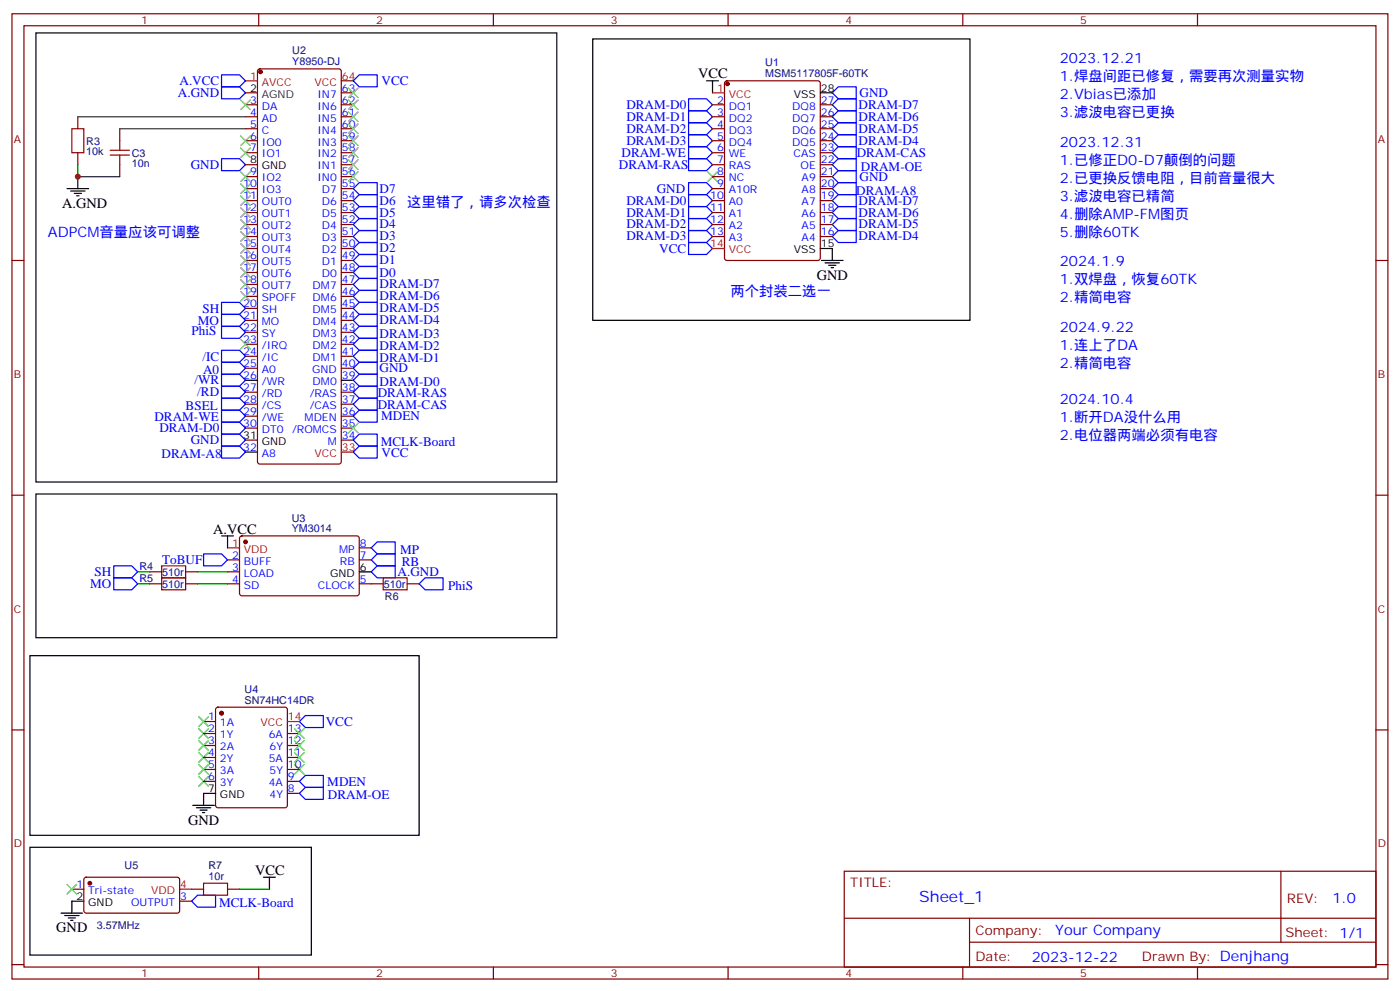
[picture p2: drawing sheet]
<svg xmlns="http://www.w3.org/2000/svg" width="412mm" height="292mm" viewBox="0 0 412 292" stroke-linecap="round" stroke-linejoin="round" font-family="sans-serif">
<g fill="none" stroke="#870000" stroke-width=".35">
<path d="M3.5 4.1h405.4v284.3h-405.4zM7.1 7.6h398.2v277.3h-398.2zM76.2 4.1v3.5M145.3 4.1v3.5M214.5 4.1v3.5M283.6 4.1v3.5M352.8 4.1v3.5M22.9 34.4v3.5M35.3 37.9v3.6M72.3 27.3h3.5M72.3 30.9h3.5M72.3 34.4h3.5"/>
<path d="M72.3 37.9h3.5M76.1 20.5l.5-.2h23.2l.7 .4v115.3l-.2 .5-.5 .2h-23.2l-.5-.2-.3-.5v-115zM100.5 27.3h3.6M100.5 30.9h3.6M100.5 34.4h3.6M100.5 37.9h3.6M100.5 23.8h3.6M209.9 30.9h3.5M209.9 34.4h3.5M209.9 37.9h3.5M213.7 24l.4-.2h26.8l.7 .4 .1 51.8-.5 .7h-27.1l-.6-.4-.1-51.8zM241.7 30.9h3.5"/>
<path d="M241.7 34.4h3.5M241.7 37.9h3.5M22.9 45v3.5M35.3 48.5v3.5M72.3 41.5h3.5M72.3 45h3.5M72.3 48.5h3.5M72.3 52h3.5M72.3 55.6h3.5M72.3 59.1h3.5M100.5 41.5h3.6M100.5 45h3.6"/>
<path d="M100.5 48.5h3.6M100.5 52h3.6M100.5 55.6h3.6M100.5 59.1h3.6M209.9 41.5h3.5M209.9 45h3.5M209.9 48.5h3.5M209.9 52h3.5M209.9 55.6h3.5M209.9 59.1h3.5M241.7 41.5h3.5M241.7 45h3.5"/>
<path d="M241.7 48.5h3.5M241.7 52h3.5M241.7 55.6h3.5M241.7 59.1h3.5M3.5 76.7h3.6M72.3 76.7h3.5M72.3 62.6h3.5M72.3 66.1h3.5M72.3 69.7h3.5M72.3 73.2h3.5M100.5 76.7h3.6M100.5 62.6h3.6"/>
<path d="M100.5 66.1h3.6M100.5 69.7h3.6M100.5 73.2h3.6M209.9 62.6h3.5M209.9 66.1h3.5M209.9 69.7h3.5M241.7 62.6h3.5M241.7 66.1h3.5M241.7 69.7h3.5M405.3 76.7h3.6M72.3 80.3h3.5M72.3 83.8h3.5"/>
<path d="M72.3 87.3h3.5M72.3 90.8h3.5M72.3 94.4h3.5M72.3 97.9h3.5M100.5 80.3h3.6M100.5 83.8h3.6M100.5 87.3h3.6M100.5 90.8h3.6M100.5 94.4h3.6M100.5 97.9h3.6M72.3 101.4h3.5M72.3 105h3.5"/>
<path d="M72.3 108.5h3.5M72.3 115.5h3.5M72.3 119.1h3.5M100.5 101.4h3.6M100.5 105h3.6M100.5 108.5h3.6M100.5 115.5h3.6M100.5 119.1h3.6M72.3 122.6h3.5M72.3 126.1h3.5M72.3 129.6h3.5M100.5 122.6h3.6"/>
<path d="M100.5 126.1h3.6M100.5 129.6h3.6M3.5 145.9h3.6M70.8 158.1l.5-.2h34.1l.4 .7v16.5l-.7 .4-34.1-.1-.4-.6v-16.2zM405.3 145.9h3.6M44.1 168.5h3.5M44.1 172h3.5M54.7 168.5h3.5M54.7 172h3.5M67 164.9h3.6M67 168.5h3.6M67 172h3.6"/>
<path d="M105.8 164.9h3.6M105.8 172h7.1M105.8 161.4h3.6M119.9 172h3.6M3.5 215h3.6M60 212.5h3.5M60 216.1h3.5M60 219.6h3.5M63.7 208.5l.5-.2h19.8l.5 .2 .2 .5v28.2l-.3 .5-.4 .2h-19.8l-.5-.2-.2-.5v-28.2zM84.7 216.1h3.5M84.7 219.6h3.5M405.3 215h3.6"/>
<path d="M60 223.1h3.5M60 226.7h3.5M60 230.2h3.5M84.7 223.1h3.5M84.7 226.7h3.5M84.7 230.2h3.5M84.7 233.7h3.5M24.9 258.6l.5-.2 27.1 .1 .4 .6v9.5l-.7 .4-27.1-.1-.4-.6v-9.2zM248.7 256.6h156.6v28.3h-156.6zM377.3 256.7v20.8M21.2 261.9h3.5M52.9 265.5h3.5"/>
<path d="M56.4 261.9h3.6M67 261.9h3.6M248.7 270.5h156.5M285.6 277.5h119.6M285.6 270.5v14.1M3.5 284.2h3.6M76.2 284.9v3.5M145.3 284.9v3.5M214.5 284.9v3.5M283.6 284.9v3.5M352.8 284.9v3.5M405.3 284.2h3.6"/>
</g>
<g fill="#870000" stroke="#870000" stroke-width=".35">
<circle cx="76.7" cy="21.2" r=".53"/>
<circle cx="72.3" cy="159.6" r=".53"/>
<circle cx="65.3" cy="210.1" r=".53"/>
<circle cx="26.5" cy="260.2" r=".53"/>
<circle cx="214.3" cy="24.7" r=".53"/>
</g>
<path d="M72.3 23.8h3.5M209.9 27.3h3.5M209.9 73.2h3.5M100.5 133.2h3.6M67 161.4h3.6M84.7 212.5h3.5M52.9 261.9h3.5" fill="none" stroke="#f00" stroke-width=".35"/>
<g fill="none" stroke="#000" stroke-width=".35">
<path d="M10.6 9.7h153.4v132.3h-153.4zM174.6 11.5h111.2v82.9h-111.2zM208.1 23.8h3.6M209.9 23.8v3.5M241.7 27.3h3.5M19.8 55.6h6.3M20.8 56.3h4.2M21.9 57h2.1M22.6 57.7h.7M22.9 52v3.6M241.7 73.2h3.5v3.5M242 76.7h6.4"/>
<path d="M243.1 77.4h4.2M244.1 78.1h2.1M244.8 78.8h.7M72.3 112h3.5M100.5 112h3.6M72.3 133.2h3.5M10.6 145.5h153.4v42.4h-153.4zM65.3 157.9h3.5M67 157.9v3.5M105.8 168.5h3.6M8.8 193.1h114.7v53h-114.7zM56.8 237.2h6.3"/>
<path d="M57.9 237.9h4.2M58.9 238.7h2.1M59.6 239.4h.7M63.5 233.7h-3.5v3.5M8.8 249.6h82.9v31.7h-82.9zM77.6 258.4h3.5M79.4 258.4v3.5M18 269h6.3M19 269.7h4.3M20.1 270.4h2.1M20.8 271.1h.7M24.7 265.5h-3.5v3.5"/>
</g>
<g fill="none" stroke="#00f" stroke-width=".35">
<path d="M65.3 22h5.3l1.7 1.8-1.7 1.8h-5.3zM65.3 25.6h5.3l1.7 1.7-1.7 1.8h-5.3zM105.8 22h5.3v3.6h-5.3l-1.7-1.8zM202.8 39.7h5.3l1.8 1.8-1.8 1.7h-5.3zM202.8 36.2h5.3l1.8 1.7-1.8 1.8h-5.3zM202.8 32.6h5.3l1.8 1.8-1.8 1.8h-5.3zM202.8 29.1h5.3l1.8 1.8-1.8 1.7h-5.3zM245.2 34.4l1.7-1.8h5.3v3.6h-5.3zM245.2 27.3l1.7-1.7h5.3v3.5h-5.3zM246.9 29.1h5.3v3.5h-5.3l-1.7-1.7zM246.9 36.2h5.3v3.5h-5.3l-1.7-1.8zM246.9 39.7h5.3v3.5h-5.3l-1.7-1.7z"/>
<path d="M65.3 46.7h5.3l1.7 1.8-1.7 1.8h-5.3zM104.1 59.1l1.7-1.8h5.3v3.6h-5.3zM104.1 55.6l1.7-1.8h5.3v3.5h-5.3zM202.8 57.3h5.3l1.8 1.8-1.8 1.8h-5.3zM202.8 53.8h5.3l1.8 1.8-1.8 1.7h-5.3zM202.8 43.2h5.3l1.8 1.8-1.8 1.7h-5.3zM202.8 46.7h5.3l1.8 1.8-1.8 1.8h-5.3zM246.9 53.8h5.3v3.5h-5.3l-1.7-1.7zM246.9 57.3h5.3v3.6h-5.3l-1.7-1.8zM246.9 50.3h5.3v3.5h-5.3l-1.7-1.8zM246.9 46.7h5.3v3.6h-5.3l-1.7-1.8zM246.9 43.2h5.3v3.5h-5.3l-1.7-1.7z"/>
<path d="M104.1 66.1l1.7-1.7h5.3v3.5h-5.3zM104.1 62.6l1.7-1.7h5.3v3.5h-5.3zM105.8 78.5h5.3v3.5h-5.3l-1.7-1.7zM105.8 75h5.3v3.5h-5.3l-1.7-1.8zM105.8 71.4h5.3v3.6h-5.3l-1.7-1.8zM105.8 67.9h5.3v3.5h-5.3l-1.7-1.7zM202.8 67.9h5.3l1.8 1.8-1.8 1.7h-5.3zM202.8 64.4h5.3l1.8 1.7-1.8 1.8h-5.3zM202.8 60.9h5.3l1.8 1.7-1.8 1.8h-5.3zM202.8 71.4h5.3l1.8 1.8-1.8 1.8h-5.3zM246.9 60.9h5.3v3.5h-5.3l-1.7-1.8zM246.9 64.4h5.3v3.5h-5.3l-1.7-1.8z"/>
<path d="M246.9 67.9h5.3v3.5h-5.3l-1.7-1.7zM65.3 96.1h5.3l1.7 1.8-1.7 1.8h-5.3zM65.3 89.1h5.3l1.7 1.7-1.7 1.8h-5.3zM65.3 92.6h5.3l1.7 1.8-1.7 1.7h-5.3zM104.1 97.9l1.7-1.8h5.3v3.6h-5.3zM104.1 94.4l1.7-1.8h5.3v3.5h-5.3zM104.1 90.8l1.7-1.7h5.3v3.5h-5.3zM104.1 87.3l1.7-1.8h5.3v3.6h-5.3zM105.8 82h5.3v3.5h-5.3l-1.7-1.7zM65.3 103.2h5.3l1.7 1.8-1.7 1.7h-5.3zM65.3 106.7h5.3l1.7 1.8-1.7 1.7h-5.3zM65.3 110.2h5.3l1.7 1.8-1.7 1.8h-5.3z"/>
<path d="M65.3 113.8h5.3l1.7 1.7-1.7 1.8h-5.3zM65.3 117.3h5.3l1.7 1.8-1.7 1.7h-5.3zM104.1 119.1l1.7-1.8h5.3v3.5h-5.3zM104.1 112l1.7-1.8h5.3v3.6h-5.3zM104.1 105l1.7-1.8h5.3v3.5h-5.3zM104.1 101.4l1.7-1.7h5.3v3.5h-5.3zM105.8 113.8h5.3v3.5h-5.3l-1.7-1.8zM105.8 106.7h5.3v3.5h-5.3l-1.7-1.7zM65.3 120.8h5.3l1.7 1.8-1.7 1.8h-5.3zM65.3 124.4h5.3l1.7 1.7-1.7 1.8h-5.3zM65.3 127.9h5.3l1.7 1.7-1.7 1.8h-5.3zM65.3 131.4h5.3l1.7 1.8-1.7 1.7h-5.3z"/>
<path d="M104.1 122.6l1.7-1.8h5.3v3.6h-5.3zM104.1 129.6l1.7-1.7h5.3v3.5h-5.3zM105.8 131.4h5.3v3.5h-5.3l-1.7-1.7zM111.1 159.6h5.3v3.6h-5.3l-1.7-1.8zM33.5 166.7h5.3l1.8 1.8-1.8 1.7h-5.3zM33.5 170.2h5.3l1.8 1.8-1.8 1.7h-5.3zM60 163.2h5.3l1.7 1.7-1.7 1.8h-5.3zM109.4 168.5l1.7-1.8h5.3v3.5h-5.3zM111.1 163.2h5.3v3.5h-5.3l-1.7-1.8zM125.2 170.2h5.3v3.5h-5.3l-1.7-1.7zM90 210.8h5.2v3.5h-5.2l-1.8-1.8zM90 232h5.2v3.5h-5.2l-1.8-1.8z"/>
<path d="M90 228.4h5.2v3.6h-5.2l-1.8-1.8zM58.2 263.7h5.3v3.5h-5.3l-1.8-1.7z"/>
</g>
<path d="M21.2 37.9h3.5v7.1h-3.5zM32.5 45.7h5.6M32.5 44.3h5.6M35.3 41.5v2.8M35.3 45.7v2.8M47.6 166.7h7.1v3.5h-7.1zM47.6 170.2h7.1v3.5h-7.1zM112.9 170.2h7v3.5h-7zM60 260.2h7v3.5h-7z" fill="none" stroke="#a10000" stroke-width=".35"/>
<path d="M22.9 34.4h49.4M35.3 37.9h37M22.9 48.5v3.5h12.4M40.6 168.5h3.5M40.6 172h3.5M58.2 168.5h8.8M58.2 172h8.8M70.6 261.9h8.8" fill="none" stroke="#008700" stroke-width=".35"/>
<g fill="none" stroke="#3c3" stroke-width=".35">
<path d="M70.9 29.5l2.8 2.8M73.7 29.5l-2.8 2.8M102.7 36.5l2.8 2.8M102.7 33l2.8 2.8M102.7 29.5l2.8 2.8M102.7 25.9l2.8 2.9M105.5 25.9l-2.8 2.9M105.5 29.5l-2.8 2.8M105.5 36.5l-2.8 2.8M105.5 33l-2.8 2.8M70.9 40l2.8 2.9M70.9 43.6l2.8 2.8"/>
<path d="M70.9 50.6l2.8 2.8M70.9 54.2l2.8 2.8M70.9 57.7l2.8 2.8M73.7 40l-2.8 2.9M73.7 43.6l-2.8 2.8M73.7 50.6l-2.8 2.8M73.7 54.2l-2.8 2.8M73.7 57.7l-2.8 2.8M102.7 50.6l2.8 2.8M102.7 47.1l2.8 2.8M102.7 43.6l2.8 2.8M102.7 40l2.8 2.9"/>
<path d="M105.5 40l-2.8 2.9M105.5 43.6l-2.8 2.8M105.5 47.1l-2.8 2.8M105.5 50.6l-2.8 2.8M208.5 50.6l2.8 2.8M211.3 50.6l-2.8 2.8M70.9 61.2l2.8 2.8M70.9 64.7l2.8 2.9M70.9 68.3l2.8 2.8M70.9 71.8l2.8 2.8M70.9 75.3l2.8 2.8M70.9 78.8l2.8 2.9"/>
<path d="M73.7 61.2l-2.8 2.8M73.7 64.7l-2.8 2.9M73.7 68.3l-2.8 2.8M73.7 71.8l-2.8 2.8M73.7 75.3l-2.8 2.8M73.7 78.8l-2.8 2.9M70.9 82.4l2.8 2.8M70.9 85.9l2.8 2.8M73.7 82.4l-2.8 2.8M73.7 85.9l-2.8 2.8M70.9 100l2.8 2.8M73.7 100l-2.8 2.8"/>
<path d="M102.7 124.7l2.8 2.8M105.5 124.7l-2.8 2.8M58.6 214.7l2.8 2.8M58.6 211.1l2.8 2.9M58.6 218.2l2.8 2.8M61.4 214.7l-2.8 2.8M61.4 211.1l-2.8 2.9M61.4 218.2l-2.8 2.8M86.8 218.2l2.8 2.8M86.8 214.7l2.8 2.8M89.6 218.2l-2.8 2.8M89.6 214.7l-2.8 2.8"/>
<path d="M58.6 221.7l2.8 2.8M58.6 228.8l2.8 2.8M58.6 225.2l2.8 2.9M61.4 221.7l-2.8 2.8M61.4 228.8l-2.8 2.8M61.4 225.2l-2.8 2.9M86.8 225.2l2.8 2.9M86.8 221.7l2.8 2.8M89.6 225.2l-2.8 2.9M89.6 221.7l-2.8 2.8M19.8 260.5l2.8 2.8M22.6 260.5l-2.8 2.8"/>
</g>
<circle cx="22.9" cy="52" r=".88" fill="#c00"/>
<text font-size="4.6" fill="#00f" x="270.8" y="265.7">Sheet_1</text>
<g font-size="4.2">
<text x="205.7" y="23.1">VCC</text>
<text x="18.3" y="61.2">A.GND</text>
<text x="240.6" y="82.4">GND</text>
<text x="62.8" y="157.2">A.VCC</text>
<text x="55.4" y="242.9">GND</text>
<text x="75.1" y="257.7">VCC</text>
<text x="16.6" y="274.6">GND</text>
</g>
<g font-size="4.2" fill="#00f">
<text x="312.2" y="18.5">2023.12.21</text>
<text x="312.2" y="23.8">1.焊盘间距已修复，需要再次测量实物</text>
<text x="312.2" y="29.1">2.Vbias已添加</text>
<text x="312.2" y="34.4">3.滤波电容已更换</text>
<text x="312.2" y="43.2">2023.12.31</text>
<text x="312.2" y="48.5">1.已修正D0-D7颠倒的问题</text>
<text x="312.2" y="53.8">2.已更换反馈电阻，目前音量很大</text>
<text x="312.2" y="59.1">3.滤波电容已精简</text>
<text x="119.9" y="60.9">这里错了，请多次检查</text>
<text x="312.2" y="64.4">4.删除AMP-FM图页</text>
<text x="14.1" y="69.7">ADPCM音量应该可调整</text>
<text x="312.2" y="69.7">5.删除60TK</text>
<text x="312.2" y="83.8">1.双焊盘，恢复60TK</text>
<text x="312.2" y="78.5">2024.1.9</text>
<text x="215.2" y="87.3">两个封装二选一</text>
<text x="312.2" y="89.1">2.精简电容</text>
<text x="312.2" y="97.9">2024.9.22</text>
<text x="312.2" y="103.2">1.连上了DA</text>
<text x="312.2" y="108.5">2.精简电容</text>
<text x="312.2" y="119.1">2024.10.4</text>
<text x="312.2" y="124.4">1.断开DA没什么用</text>
<text x="312.2" y="129.6">2.电位器两端必须有电容</text>
<text x="392.5" y="265.9">1.0</text>
<text x="310.9" y="275.5">Your Company</text>
<text x="304" y="283.3">2023-12-22</text>
</g>
<g font-size="3.9" fill="#00f">
<text x="52.4" y="28.6">A.GND</text>
<text x="52.9" y="25.1">A.VCC</text>
<text x="112.4" y="25.1">VCC</text>
<text x="253.2" y="28.6">GND</text>
<text x="184.5" y="35.6">DRAM-D1</text>
<text x="184.5" y="32.1">DRAM-D0</text>
<text x="252.9" y="32">DRAM-D7</text>
<text x="252.9" y="35.6">DRAM-D6</text>
<text x="184.5" y="39.1">DRAM-D2</text>
<text x="252.9" y="39.1">DRAM-D5</text>
<text x="183.1" y="46.3">DRAM-WE</text>
<text x="184.5" y="42.6">DRAM-D3</text>
<text x="252.4" y="46.3">DRAM-CAS</text>
<text x="252.9" y="42.6">DRAM-D4</text>
<text x="56.2" y="49.8">GND</text>
<text x="182.3" y="49.8">DRAM-RAS</text>
<text x="253.2" y="53.3">GND</text>
<text x="253.6" y="50.3">DRAM-OE</text>
<text x="111.8" y="56.7">D7</text>
<text x="193.5" y="56.9">GND</text>
<text x="252.3" y="57.3">DRAM-A8</text>
<text x="111.8" y="63.8">D5</text>
<text x="111.8" y="60.3">D6</text>
<text x="184.5" y="63.8">DRAM-D1</text>
<text x="184.5" y="60.3">DRAM-D0</text>
<text x="252.9" y="60.3">DRAM-D7</text>
<text x="252.9" y="63.8">DRAM-D6</text>
<text x="111.8" y="70.8">D3</text>
<text x="111.8" y="67.3">D4</text>
<text x="184.5" y="70.8">DRAM-D3</text>
<text x="184.5" y="67.3">DRAM-D2</text>
<text x="252.9" y="67.3">DRAM-D5</text>
<text x="252.9" y="70.8">DRAM-D4</text>
<text x="111.8" y="77.9">D1</text>
<text x="111.8" y="74.4">D2</text>
<text x="194.2" y="74.5">VCC</text>
<text x="111.8" y="81.5">D0</text>
<text x="111.8" y="88.5">DRAM-D6</text>
<text x="111.8" y="84.9">DRAM-D7</text>
<text x="58.3" y="95.6">MO</text>
<text x="59.6" y="92.1">SH</text>
<text x="111.8" y="95.5">DRAM-D4</text>
<text x="111.8" y="92">DRAM-D5</text>
<text x="56.4" y="98.7">PhiS</text>
<text x="111.8" y="99.6">DRAM-D3</text>
<text x="59.6" y="106.2">/IC</text>
<text x="111.8" y="106.6">DRAM-D1</text>
<text x="111.8" y="103.1">DRAM-D2</text>
<text x="57.3" y="113.3">/WR</text>
<text x="59.8" y="110.1">A0</text>
<text x="111.8" y="109.7">GND</text>
<text x="111.8" y="113.6">DRAM-D0</text>
<text x="58.1" y="116.8">/RD</text>
<text x="111.3" y="116.8">DRAM-RAS</text>
<text x="45.5" y="123.9">DRAM-WE</text>
<text x="54.7" y="120.8">BSEL</text>
<text x="111.3" y="120.4">DRAM-CAS</text>
<text x="112.3" y="123.9">MDEN</text>
<text x="46.9" y="127.4">DRAM-D0</text>
<text x="56.2" y="130.9">GND</text>
<text x="112.2" y="131.4">MCLK-Board</text>
<text x="47.6" y="134.9">DRAM-A8</text>
<text x="112.4" y="134.5">VCC</text>
<text x="47.8" y="166.2">ToBUF</text>
<text x="117.9" y="163.2">MP</text>
<text x="118.3" y="166.7">RB</text>
<text x="26.6" y="173.2">MO</text>
<text x="27.9" y="169.7">SH</text>
<text x="117.1" y="169.7">A.GND</text>
<text x="132.1" y="173.7">PhiS</text>
<text x="96" y="213.8">VCC</text>
<text x="96.4" y="231.5">MDEN</text>
<text x="96.6" y="235.5">DRAM-OE</text>
<text x="64.5" y="267.2">MCLK-Board</text>
</g>
<g font-size="3.9" fill="#800">
<text x="250.5" y="261.2">TITLE:</text>
<text x="379.1" y="265.9">REV:</text>
<text x="287.4" y="275.4">Company:</text>
<text x="378.7" y="276">Sheet: 1/1</text>
<text x="287.4" y="283.1">Date:</text>
<text x="336.4" y="283.2">Drawn By: Denjhang</text>
</g>
<g font-size="3.2" fill="#800">
<text x="41.6" y="7.1">1</text>
<text x="110.8" y="7.1">2</text>
<text x="179.9" y="7.1">3</text>
<text x="249.1" y="7.1">4</text>
<text x="318.2" y="7.1">5</text>
<text x="4.1" y="42.2">A</text>
<text x="405.9" y="42.2">A</text>
<text x="4.1" y="111.3">B</text>
<text x="405.9" y="111.3">B</text>
<text x="4.1" y="180.4">C</text>
<text x="405.9" y="180.4">C</text>
<text x="4.1" y="249.6">D</text>
<text x="405.9" y="249.6">D</text>
<text x="41.6" y="287.9">1</text>
<text x="110.8" y="287.9">2</text>
<text x="179.9" y="287.9">3</text>
<text x="249.1" y="287.9">4</text>
<text x="318.2" y="287.9">5</text>
</g>
<g font-size="3.2" fill="#000080">
<text x="86.1" y="16">U2</text>
<text x="86.1" y="19.2">Y8950-DJ</text>
<text x="225.4" y="22.7">MSM5117805F-60TK</text>
<text x="225.4" y="19.5">U1</text>
<text x="25.4" y="45.8">10k</text>
<text x="25.4" y="42.6">R3</text>
<text x="38.8" y="46.1">C3</text>
<text x="38.8" y="49.3">10n</text>
<text x="86" y="153.8">U3</text>
<text x="86" y="156.8">YM3014</text>
<text x="41.1" y="167.8">R4</text>
<text x="41.1" y="171.4">R5</text>
<text x="47.8" y="169.6">510r</text>
<text x="47.8" y="173.1">510r</text>
<text x="113.1" y="173.1">510r</text>
<text x="113.4" y="176.7">R6</text>
<text x="72.1" y="207.3">SN74HC14DR</text>
<text x="72.1" y="204.1">U4</text>
<text x="36.7" y="256">U5</text>
<text x="61.4" y="255.9">R7</text>
<text x="61.4" y="259.1">10r</text>
<text x="28.5" y="273.7">3.57MHz</text>
</g>
<g font-size="3.2" fill="#f00">
<text x="73.7" y="23.5">1</text>
<text x="100.7" y="23.5">64</text>
<text x="77.2" y="25.2">AVCC</text>
<text x="92.6" y="25.2">VCC</text>
<text x="211.2" y="27">1</text>
<text x="214.7" y="28.8">VCC</text>
<text x="209.2" y="72.8">14</text>
<text x="214.7" y="74.6">VCC</text>
<text x="92.6" y="134.6">VCC</text>
<text x="100.7" y="132.8">33</text>
<text x="68.4" y="161">1</text>
<text x="71.9" y="162.8">VDD</text>
<text x="76.8" y="214">VCC</text>
<text x="84.8" y="212.2">14</text>
<text x="44.6" y="263.3">VDD</text>
<text x="53.1" y="261.6">4</text>
</g>
<g font-size="3.2">
<text x="73.7" y="27">2</text>
<text x="233.8" y="28.8">VSS</text>
<text x="241.8" y="27">28</text>
<text x="73.7" y="48.2">8</text>
<text x="77.2" y="49.9">GND</text>
<text x="233.8" y="74.6">VSS</text>
<text x="241.8" y="72.8">15</text>
<text x="71.6" y="129.3">31</text>
<text x="77.2" y="131.1">GND</text>
<text x="97.2" y="169.9">GND</text>
<text x="106" y="168.1">6</text>
<text x="61.3" y="233.4">7</text>
<text x="64.8" y="235.1">GND</text>
<text x="22.5" y="265.1">2</text>
<text x="26" y="266.9">GND</text>
</g>
<text font-size="3.2" fill="#333" x="77.2" y="28.8">AGND</text>
<g font-size="3.2" fill="#00f">
<text x="93.5" y="28.8">IN7</text>
<text x="100.7" y="27">63</text>
<text x="73.7" y="30.5">3</text>
<text x="73.7" y="34">4</text>
<text x="77.2" y="32.3">DA</text>
<text x="77.2" y="35.8">AD</text>
<text x="93.5" y="35.8">IN5</text>
<text x="93.5" y="32.3">IN6</text>
<text x="100.7" y="34">61</text>
<text x="100.7" y="30.5">62</text>
<text x="211.2" y="30.5">2</text>
<text x="211.2" y="34">3</text>
<text x="214.7" y="32.3">DQ1</text>
<text x="214.7" y="35.8">DQ2</text>
<text x="233.4" y="35.8">DQ7</text>
<text x="233.4" y="32.3">DQ8</text>
<text x="241.8" y="34">26</text>
<text x="241.8" y="30.5">27</text>
<text x="73.7" y="37.6">5</text>
<text x="73.7" y="41.1">6</text>
<text x="77.2" y="39.3">C</text>
<text x="93.5" y="39.3">IN4</text>
<text x="100.7" y="41.1">59</text>
<text x="100.7" y="37.6">60</text>
<text x="211.2" y="37.6">4</text>
<text x="211.2" y="41.1">5</text>
<text x="214.7" y="39.3">DQ3</text>
<text x="233.4" y="39.3">DQ6</text>
<text x="241.8" y="41.1">24</text>
<text x="241.8" y="37.6">25</text>
<text x="73.7" y="44.6">7</text>
<text x="77.2" y="42.9">IO0</text>
<text x="77.2" y="46.4">IO1</text>
<text x="93.5" y="46.4">IN2</text>
<text x="93.5" y="42.9">IN3</text>
<text x="100.7" y="44.6">58</text>
<text x="211.2" y="44.6">6</text>
<text x="214.7" y="42.9">DQ4</text>
<text x="214.7" y="46.4">WE</text>
<text x="233.4" y="42.9">DQ5</text>
<text x="233.8" y="46.4">CAS</text>
<text x="241.8" y="44.6">23</text>
<text x="73.7" y="51.7">9</text>
<text x="77.2" y="53.4">IO2</text>
<text x="93.5" y="53.4">IN0</text>
<text x="93.5" y="49.9">IN1</text>
<text x="100.7" y="51.7">56</text>
<text x="100.7" y="48.2">57</text>
<text x="211.2" y="48.2">7</text>
<text x="211.2" y="51.7">8</text>
<text x="214.7" y="49.9">RAS</text>
<text x="214.7" y="53.4">NC</text>
<text x="235.8" y="49.9">OE</text>
<text x="236.2" y="53.4">A9</text>
<text x="241.8" y="51.7">21</text>
<text x="241.8" y="48.2">22</text>
<text x="71.6" y="55.2">10</text>
<text x="71.6" y="58.7">11</text>
<text x="77.2" y="57">IO3</text>
<text x="94.8" y="57">D7</text>
<text x="100.7" y="58.7">54</text>
<text x="100.7" y="55.2">55</text>
<text x="209.2" y="58.7">10</text>
<text x="211.2" y="55.2">9</text>
<text x="214.7" y="57">A10R</text>
<text x="236.2" y="57">A8</text>
<text x="241.8" y="58.7">19</text>
<text x="241.8" y="55.2">20</text>
<text x="71.6" y="62.3">12</text>
<text x="71.6" y="65.8">13</text>
<text x="77.2" y="60.5">OUT0</text>
<text x="77.2" y="64">OUT1</text>
<text x="94.8" y="64">D5</text>
<text x="94.8" y="60.5">D6</text>
<text x="100.7" y="65.8">52</text>
<text x="100.7" y="62.3">53</text>
<text x="209.2" y="62.3">11</text>
<text x="209.2" y="65.8">12</text>
<text x="214.7" y="60.5">A0</text>
<text x="214.7" y="64">A1</text>
<text x="236.2" y="64">A6</text>
<text x="236.2" y="60.5">A7</text>
<text x="241.8" y="65.8">17</text>
<text x="241.8" y="62.3">18</text>
<text x="71.6" y="69.3">14</text>
<text x="77.2" y="67.6">OUT2</text>
<text x="77.2" y="71.1">OUT3</text>
<text x="94.8" y="71.1">D3</text>
<text x="94.8" y="67.6">D4</text>
<text x="100.7" y="69.3">51</text>
<text x="209.2" y="69.3">13</text>
<text x="214.7" y="67.6">A2</text>
<text x="214.7" y="71.1">A3</text>
<text x="236.2" y="71.1">A4</text>
<text x="236.2" y="67.6">A5</text>
<text x="241.8" y="69.3">16</text>
<text x="71.6" y="72.8">15</text>
<text x="71.6" y="76.4">16</text>
<text x="77.2" y="74.6">OUT4</text>
<text x="94.8" y="74.6">D2</text>
<text x="100.7" y="76.4">49</text>
<text x="100.7" y="72.8">50</text>
<text x="71.6" y="79.9">17</text>
<text x="71.6" y="83.4">18</text>
<text x="77.2" y="78.1">OUT5</text>
<text x="77.2" y="81.7">OUT6</text>
<text x="94.8" y="81.7">D0</text>
<text x="94.8" y="78.1">D1</text>
<text x="100.7" y="83.4">47</text>
<text x="100.7" y="79.9">48</text>
<text x="71.6" y="87">19</text>
<text x="77.2" y="85.2">OUT7</text>
<text x="77.2" y="88.7">SPOFF</text>
<text x="92.1" y="88.7">DM6</text>
<text x="92.1" y="85.2">DM7</text>
<text x="100.7" y="87">46</text>
<text x="71.6" y="90.5">20</text>
<text x="71.6" y="94">21</text>
<text x="77.2" y="92.3">SH</text>
<text x="77.2" y="95.8">MO</text>
<text x="92.1" y="95.8">DM4</text>
<text x="92.1" y="92.3">DM5</text>
<text x="100.7" y="94">44</text>
<text x="100.7" y="90.5">45</text>
<text x="71.6" y="97.5">22</text>
<text x="71.6" y="101.1">23</text>
<text x="77.2" y="99.3">SY</text>
<text x="92.1" y="99.3">DM3</text>
<text x="100.7" y="101.1">42</text>
<text x="100.7" y="97.5">43</text>
<text x="71.6" y="104.6">24</text>
<text x="77.2" y="102.8">/IRQ</text>
<text x="77.2" y="106.4">/IC</text>
<text x="92.1" y="106.4">DM1</text>
<text x="92.1" y="102.8">DM2</text>
<text x="100.7" y="104.6">41</text>
<text x="71.6" y="108.1">25</text>
<text x="71.6" y="111.7">26</text>
<text x="77.2" y="109.9">A0</text>
<text x="77.2" y="113.4">/WR</text>
<text x="92" y="109.9">GND</text>
<text x="92.1" y="113.4">DM0</text>
<text x="100.7" y="111.7">39</text>
<text x="100.7" y="108.1">40</text>
<text x="71.6" y="115.2">27</text>
<text x="71.6" y="118.7">28</text>
<text x="77.2" y="116.9">/RD</text>
<text x="91.3" y="116.9">/RAS</text>
<text x="100.7" y="118.7">37</text>
<text x="100.7" y="115.2">38</text>
<text x="71.6" y="122.2">29</text>
<text x="71.6" y="125.8">30</text>
<text x="77.2" y="120.5">/CS</text>
<text x="77.2" y="124">/WE</text>
<text x="89.7" y="124">MDEN</text>
<text x="91.2" y="120.5">/CAS</text>
<text x="100.7" y="125.8">35</text>
<text x="100.7" y="122.2">36</text>
<text x="77.2" y="127.5">DT0</text>
<text x="86" y="127.5">/ROMCS</text>
<text x="96.6" y="131.1">M</text>
<text x="100.7" y="129.3">34</text>
<text x="71.6" y="132.8">32</text>
<text x="77.2" y="134.6">A8</text>
<text x="106" y="161">8</text>
<text x="68.4" y="164.6">2</text>
<text x="71.9" y="166.3">BUFF</text>
<text x="99.9" y="162.8">MP</text>
<text x="100.1" y="166.3">RB</text>
<text x="106" y="164.6">7</text>
<text x="68.4" y="168.1">3</text>
<text x="68.4" y="171.6">4</text>
<text x="71.9" y="169.9">LOAD</text>
<text x="71.9" y="173.4">SD</text>
<text x="93.6" y="173.4">CLOCK</text>
<text x="106" y="171.6">5</text>
<text x="61.3" y="212.2">1</text>
<text x="61.3" y="215.7">2</text>
<text x="64.8" y="214">1A</text>
<text x="84.8" y="215.7">13</text>
<text x="61.3" y="219.3">3</text>
<text x="64.8" y="217.5">1Y</text>
<text x="64.8" y="221">2A</text>
<text x="79.2" y="217.5">6A</text>
<text x="79.4" y="221">6Y</text>
<text x="84.8" y="219.3">12</text>
<text x="61.3" y="222.8">4</text>
<text x="61.3" y="226.3">5</text>
<text x="64.8" y="224.5">2Y</text>
<text x="79.2" y="224.5">5A</text>
<text x="84.8" y="226.3">10</text>
<text x="84.8" y="222.8">11</text>
<text x="61.3" y="229.8">6</text>
<text x="64.8" y="228.1">3A</text>
<text x="64.8" y="231.6">3Y</text>
<text x="79.2" y="231.6">4A</text>
<text x="79.4" y="228.1">5Y</text>
<text x="84.8" y="233.4">8</text>
<text x="84.8" y="229.8">9</text>
<text x="79.4" y="235.1">4Y</text>
<text x="22.5" y="261.6">1</text>
<text x="26" y="263.3">Tri-state</text>
<text x="38.6" y="266.9">OUTPUT</text>
<text x="53.1" y="265.1">3</text>
</g>
</svg>
